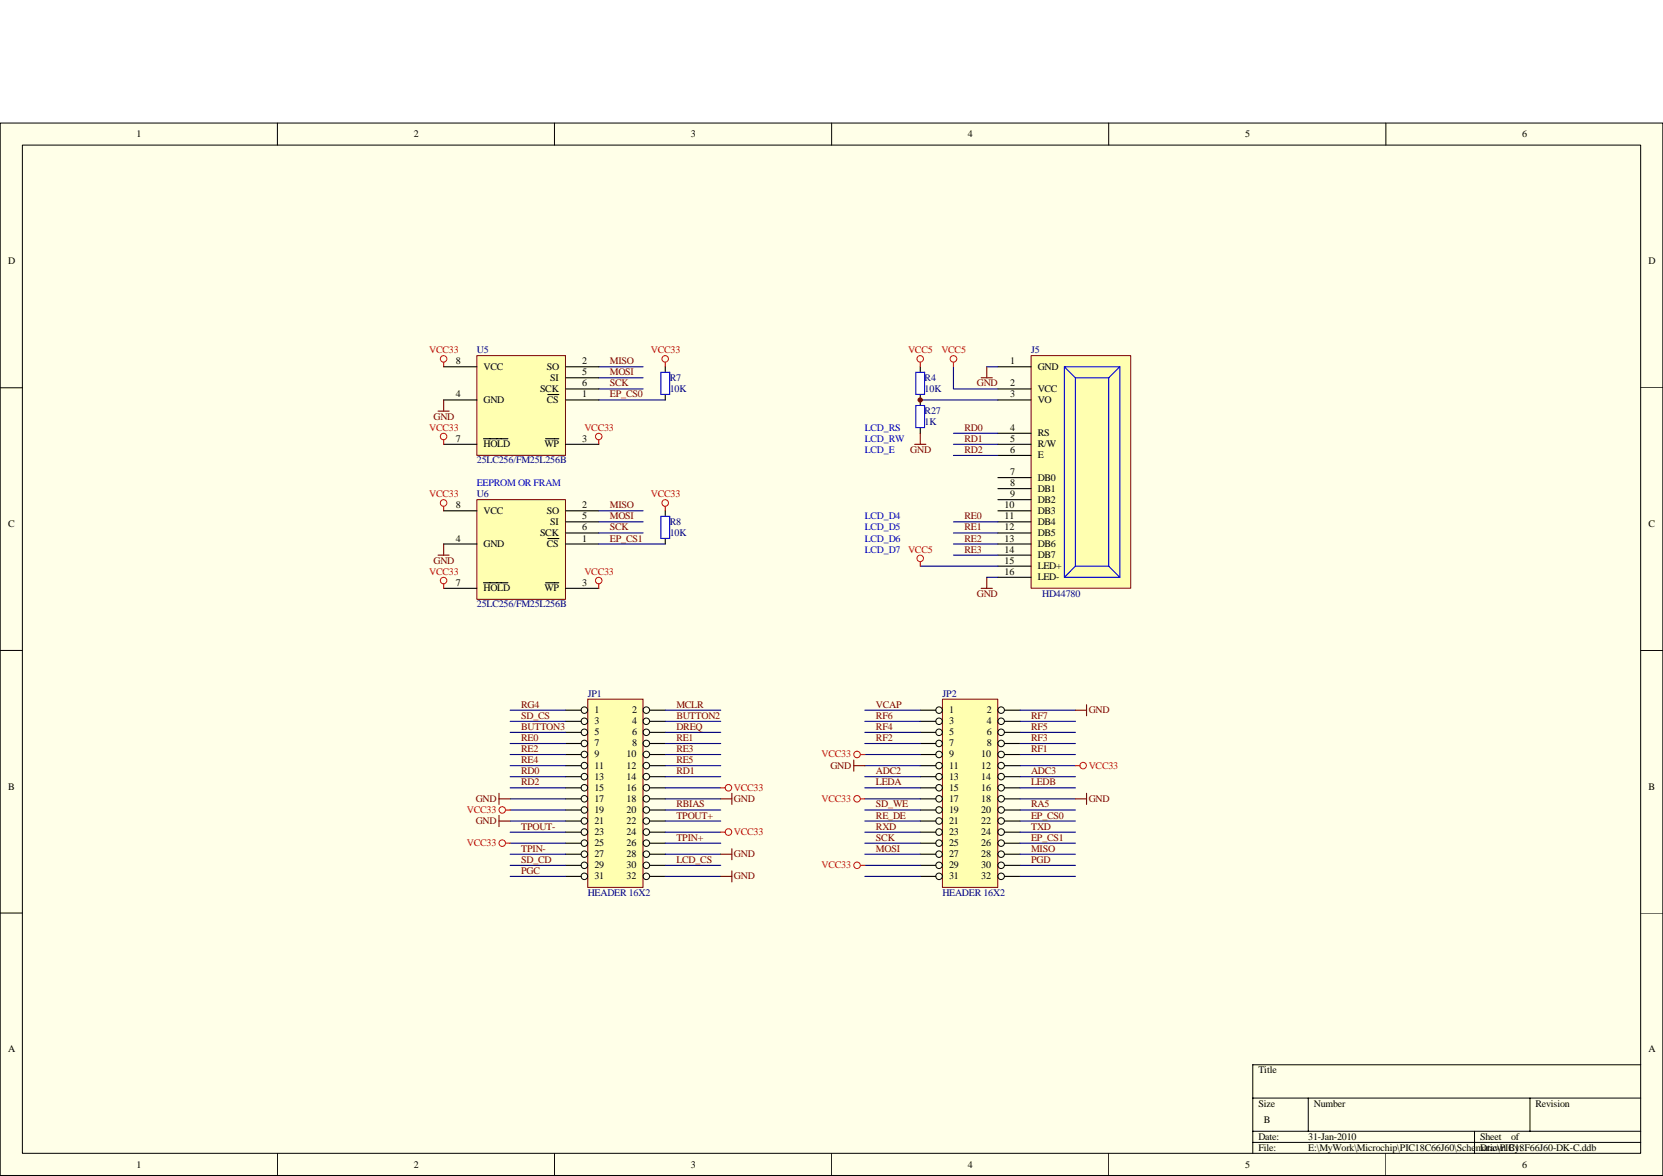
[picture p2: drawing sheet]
<svg xmlns="http://www.w3.org/2000/svg" width="297mm" height="210mm" viewBox="0 0 297 210" stroke-linecap="round" stroke-linejoin="round" font-family="sans-serif">
<path d="M0 22h297v187.9h-297z" fill="#ffffe8"/>
<g fill="none" stroke="#000" stroke-width=".18">
<path d="M0 22h297v187.9h-297zM4 25.9h289v180h-289zM49.5 22v3.9M99 22v3.9M148.5 22v3.9M198 22v3.9M247.5 22v3.9M0 69.2h4M293.1 69.2h3.9M0 116.1h4M293.1 116.1h3.9M0 163h4"/>
<path d="M293.1 163h3.9M223.8 196.1h69.3M233.7 196.1v5.9M273.3 196.1v5.9M293.1 190.1h-69.3v15.9M49.5 206v3.9M99 206v3.9M148.5 206v3.9M198 206v3.9M223.8 202h69.3M223.8 204h69.3M247.5 206v3.9"/>
<path d="M263.4 202v4"/>
</g>
<path d="M107 65.5h7.9M107 67.5h7.9M107 69.4h7.9M107 71.4h11.8" fill="none" stroke="#000080" stroke-width=".2"/>
<g fill="none" stroke="#f00" stroke-width=".18">
<circle cx="79.2" cy="64.1" r=".58"/>
<circle cx="106.9" cy="77.9" r=".58"/>
<circle cx="118.8" cy="64.1" r=".58"/>
</g>
<path d="M79.2 64.7v.8M107 78.5v.8M118.8 64.7v.8" fill="none" stroke="#f00" stroke-width=".2"/>
<path d="M78.2 73.4h2M79.2 71.4v2" fill="none" stroke="#800000" stroke-width=".2"/>
<path d="M118.8 65.5v1M118.8 70.4v1" fill="none" stroke="#000" stroke-width=".2"/>
<path d="M118 66.5v3.9h1.6v-3.9z" fill-rule="evenodd" fill="#fff" stroke="#00f" stroke-width=".2"/>
<path d="M85.2 63.5h15.8v17.8h-15.8z" fill="#ffffb0"/>
<path d="M85.2 63.5h15.8v17.8h-15.8z" fill="none" stroke="#800000" stroke-width=".18"/>
<path d="M79.2 65.5h6M79.2 71.4h6M79.2 79.3h6M86.4 78.3h4.3M97.4 78.3h2.4M97.9 70.4h1.9M101 65.5h6M101 67.5h6M101 69.4h6M101 71.4h6M101 79.3h6" fill="none" stroke="#000" stroke-width=".2"/>
<circle cx="79.2" cy="77.9" r=".58" fill="none" stroke="#f00" stroke-width=".18"/>
<path d="M79.2 78.5v.8" fill="none" stroke="#f00" stroke-width=".2"/>
<path d="M184.2 63.5h17.8v41.5h-17.8z" fill="#ffffb0"/>
<path d="M184.2 63.5h17.8v41.5h-17.8z" fill="none" stroke="#800000" stroke-width=".18"/>
<g fill="none" stroke="#000" stroke-width=".2">
<path d="M164.4 65.5v1M164.4 70.4v1M178.2 65.5h6M178.2 69.4h6M178.2 71.4h6M178.2 77.4h6M178.2 79.3h6M178.2 81.3h6M178.2 85.3h6M178.2 87.2h6M178.2 89.2h6M178.2 91.2h6"/>
<path d="M178.2 93.2h6M178.2 95.2h6M178.2 97.1h6M178.2 99.1h6M178.2 101.1h6M178.2 103.1h6"/>
</g>
<path d="M190.1 65.5h9.9v37.6h-9.9v-37.6l2 2h5.9v33.6h-5.9v-33.6zM200 65.5l-2 2M192.1 101.1l-2 2M198 101.1l2 2" fill="none" stroke="#00f" stroke-width=".2"/>
<path d="M175.3 67.5h1.9M176.3 65.5v2" fill="none" stroke="#800000" stroke-width=".2"/>
<path d="M176.3 65.5h1.9" fill="none" stroke="#000080" stroke-width=".2"/>
<path d="M163.6 66.5v3.9h1.5v-3.9z" fill-rule="evenodd" fill="#fff" stroke="#00f" stroke-width=".2"/>
<path d="M164.4 71.4h13.8M170.3 77.4h7.9M170.3 79.3h7.9M170.3 81.3h7.9M170.3 93.2h7.9M170.3 95.2h7.9M170.3 97.1h7.9M170.3 99.1h7.9" fill="none" stroke="#000080" stroke-width=".2"/>
<path d="M164.4 71.4v1M164.4 76.4v1" fill="none" stroke="#000" stroke-width=".2"/>
<path d="M163.6 72.4v3.9h1.5v-3.9z" fill-rule="evenodd" fill="#fff" stroke="#00f" stroke-width=".2"/>
<path d="M170.3 65.5v3.9h7.9M164.4 101.1h13.8M176.3 103.1h1.9" fill="none" stroke="#000080" stroke-width=".2"/>
<g fill="none" stroke="#f00" stroke-width=".18">
<circle cx="164.4" cy="64.1" r=".58"/>
<circle cx="170.3" cy="64.1" r=".59"/>
<circle cx="79.2" cy="89.8" r=".59"/>
<circle cx="164.4" cy="99.7" r=".58"/>
</g>
<path d="M164.4 64.7v.8M170.3 64.7v.8M79.2 90.4v.8M164.4 100.3v.8" fill="none" stroke="#f00" stroke-width=".2"/>
<path d="M163.4 79.3h2M164.4 77.4v1.9M78.2 99.1h2M79.2 97.1v2M175.3 105.1h1.9M176.3 103.1v2" fill="none" stroke="#800000" stroke-width=".2"/>
<path d="M85.2 89.2h15.8v17.8h-15.8z" fill="#ffffb0"/>
<path d="M85.2 89.2h15.8v17.8h-15.8z" fill="none" stroke="#800000" stroke-width=".18"/>
<g fill="none" stroke="#000" stroke-width=".2">
<path d="M79.2 91.2h6M79.2 97.1h6M97.9 96.2h1.9M101 91.2h6M101 93.2h6M101 95.2h6M101 97.1h6M118.8 91.2v1M118.8 96.2v.9M79.2 105.1h6M86.4 104.1h4.3M97.4 104.1h2.4"/>
<path d="M101 105.1h6"/>
</g>
<g fill="none" stroke="#f00" stroke-width=".18">
<circle cx="118.8" cy="89.8" r=".59"/>
<circle cx="79.2" cy="103.7" r=".58"/>
<circle cx="106.9" cy="103.7" r=".58"/>
</g>
<path d="M118.8 90.4v.8M79.2 104.3v.8M107 104.3v.8" fill="none" stroke="#f00" stroke-width=".2"/>
<path d="M107 91.2h7.9M107 93.2h7.9M107 95.2h7.9M107 97.1h11.8" fill="none" stroke="#000080" stroke-width=".2"/>
<path d="M118 92.2v3.9h1.6v-3.9z" fill-rule="evenodd" fill="#fff" stroke="#00f" stroke-width=".2"/>
<path d="M105 124.9h9.8v33.6h-9.8z" fill="#ffffb0"/>
<path d="M105 124.8h9.8v33.7h-9.8z" fill="none" stroke="#800000" stroke-width=".18"/>
<g fill="none" stroke="#000" stroke-width=".18">
<circle cx="104.4" cy="136.7" r=".58"/>
<circle cx="104.4" cy="132.7" r=".58"/>
<circle cx="104.4" cy="134.7" r=".58"/>
<circle cx="104.4" cy="138.7" r=".58"/>
<circle cx="104.4" cy="128.8" r=".58"/>
<circle cx="104.4" cy="126.8" r=".58"/>
<circle cx="104.4" cy="130.8" r=".58"/>
<circle cx="115.4" cy="136.7" r=".58"/>
<circle cx="115.4" cy="132.7" r=".58"/>
<circle cx="115.4" cy="128.8" r=".58"/>
<circle cx="115.4" cy="134.7" r=".58"/>
<circle cx="115.4" cy="138.7" r=".58"/>
<circle cx="115.4" cy="126.8" r=".58"/>
<circle cx="115.4" cy="130.8" r=".58"/>
<circle cx="104.4" cy="148.6" r=".59"/>
<circle cx="104.4" cy="144.6" r=".58"/>
<circle cx="104.4" cy="140.7" r=".58"/>
<circle cx="104.4" cy="152.5" r=".58"/>
<circle cx="104.4" cy="156.5" r=".58"/>
<circle cx="104.4" cy="150.5" r=".58"/>
<circle cx="104.4" cy="154.5" r=".58"/>
<circle cx="104.4" cy="142.6" r=".58"/>
<circle cx="104.4" cy="146.6" r=".58"/>
<circle cx="115.4" cy="148.6" r=".59"/>
<circle cx="115.4" cy="144.6" r=".58"/>
<circle cx="115.4" cy="140.7" r=".58"/>
<circle cx="115.4" cy="156.5" r=".58"/>
<circle cx="115.4" cy="152.5" r=".58"/>
<circle cx="115.4" cy="154.5" r=".58"/>
<circle cx="115.4" cy="142.6" r=".58"/>
<circle cx="115.4" cy="150.5" r=".58"/>
<circle cx="115.4" cy="146.6" r=".58"/>
</g>
<g fill="none" stroke="#000" stroke-width=".2">
<path d="M101 126.8h2.8M101 128.8h2.8M101 130.8h2.8M101 132.8h2.8M101 134.7h2.8M101 136.7h2.8M101 138.7h2.8M116.1 126.8h2.7M116.1 128.8h2.7M116.1 130.8h2.7M116.1 132.8h2.7M116.1 134.7h2.7"/>
<path d="M116.1 136.7h2.7M116.1 138.7h2.7M101 140.7h2.8M101 142.6h2.8M101 144.6h2.8M101 146.6h2.8M101 148.6h2.8M101 150.6h2.8M101 152.5h2.8M101 154.5h2.8M101 156.5h2.8M116.1 140.7h2.7"/>
<path d="M116.1 142.6h2.7M116.1 144.6h2.7M116.1 146.6h2.7M116.1 148.6h2.7M116.1 150.6h2.7M116.1 152.5h2.7M116.1 154.5h2.7M116.1 156.5h2.7"/>
</g>
<g fill="none" stroke="#000080" stroke-width=".2">
<path d="M91.1 126.8h9.9M91.1 128.8h9.9M91.1 130.8h9.9M91.1 132.8h9.9M91.1 134.7h9.9M91.1 136.7h9.9M91.1 138.7h9.9M118.8 126.8h9.9M118.8 128.8h9.9M118.8 130.8h9.9M118.8 132.8h9.9M118.8 134.7h9.9"/>
<path d="M118.8 136.7h9.9M118.8 138.7h9.9M91.1 140.7h9.9M91.1 142.6h9.9M91.1 144.6h9.9M91.1 146.6h9.9M91.1 148.6h9.9M91.1 150.6h9.9M91.1 152.5h9.9M91.1 154.5h9.9M91.1 156.5h9.9M118.8 140.7h9.9"/>
<path d="M118.8 142.6h9.9M118.8 144.6h9.9M118.8 146.6h9.9M118.8 148.6h9.9M118.8 150.6h9.9M118.8 152.5h9.9M118.8 154.5h9.9M118.8 156.5h9.9"/>
</g>
<path d="M168.4 124.9h9.8v33.6h-9.8z" fill="#ffffb0"/>
<path d="M168.3 124.8h9.9v33.7h-9.9z" fill="none" stroke="#800000" stroke-width=".18"/>
<g fill="none" stroke="#000" stroke-width=".18">
<circle cx="167.7" cy="136.7" r=".58"/>
<circle cx="167.7" cy="132.7" r=".58"/>
<circle cx="167.7" cy="128.8" r=".58"/>
<circle cx="167.7" cy="130.8" r=".58"/>
<circle cx="167.7" cy="134.7" r=".58"/>
<circle cx="167.7" cy="126.8" r=".58"/>
<circle cx="167.7" cy="138.7" r=".58"/>
<circle cx="178.8" cy="136.7" r=".58"/>
<circle cx="178.8" cy="132.7" r=".58"/>
<circle cx="178.8" cy="134.7" r=".58"/>
<circle cx="178.8" cy="138.7" r=".58"/>
<circle cx="178.8" cy="128.8" r=".58"/>
<circle cx="178.8" cy="126.8" r=".58"/>
<circle cx="178.8" cy="130.8" r=".58"/>
<circle cx="167.7" cy="148.6" r=".59"/>
<circle cx="167.7" cy="144.6" r=".58"/>
<circle cx="167.7" cy="140.7" r=".58"/>
<circle cx="167.7" cy="156.5" r=".58"/>
<circle cx="167.7" cy="152.5" r=".58"/>
<circle cx="167.7" cy="154.5" r=".58"/>
<circle cx="167.7" cy="146.6" r=".58"/>
<circle cx="167.7" cy="150.5" r=".58"/>
<circle cx="167.7" cy="142.6" r=".58"/>
<circle cx="178.8" cy="148.6" r=".59"/>
<circle cx="178.8" cy="140.7" r=".58"/>
<circle cx="178.8" cy="144.6" r=".58"/>
<circle cx="178.8" cy="156.5" r=".58"/>
<circle cx="178.8" cy="152.5" r=".58"/>
<circle cx="178.8" cy="154.5" r=".58"/>
<circle cx="178.8" cy="150.5" r=".58"/>
<circle cx="178.8" cy="142.6" r=".58"/>
<circle cx="178.8" cy="146.6" r=".58"/>
</g>
<g fill="none" stroke="#000" stroke-width=".2">
<path d="M164.4 126.8h2.7M164.4 128.8h2.7M164.4 130.8h2.7M164.4 132.8h2.7M164.4 134.7h2.7M164.4 136.7h2.7M164.4 138.7h2.7M179.4 126.8h2.8M179.4 128.8h2.8M179.4 130.8h2.8M179.4 132.8h2.8M179.4 134.7h2.8"/>
<path d="M179.4 136.7h2.8M179.4 138.7h2.8M164.4 140.7h2.7M164.4 142.6h2.7M164.4 144.6h2.7M164.4 146.6h2.7M164.4 148.6h2.7M164.4 150.6h2.7M164.4 152.5h2.7M164.4 154.5h2.7M164.4 156.5h2.7M179.4 140.7h2.8"/>
<path d="M179.4 142.6h2.8M179.4 144.6h2.8M179.4 146.6h2.8M179.4 148.6h2.8M179.4 150.6h2.8M179.4 152.5h2.8M179.4 154.5h2.8M179.4 156.5h2.8"/>
</g>
<g fill="none" stroke="#000080" stroke-width=".2">
<path d="M154.5 126.8h9.9M154.5 128.8h9.9M154.5 130.8h9.9M154.5 132.8h9.9M154.5 134.7h9.9M154.5 136.7h9.9M154.5 138.7h9.9M182.2 126.8h9.9M182.2 128.8h9.9M182.2 130.8h9.9M182.2 132.8h9.9M182.2 134.7h9.9"/>
<path d="M182.2 136.7h9.9M182.2 138.7h9.9M154.5 140.7h9.9M154.5 142.6h9.9M154.5 144.6h9.9M154.5 146.6h9.9M154.5 148.6h9.9M154.5 150.6h9.9M154.5 152.5h9.9M154.5 154.5h9.9M154.5 156.5h9.9M182.2 140.7h9.9"/>
<path d="M182.2 142.6h9.9M182.2 144.6h9.9M182.2 146.6h9.9M182.2 148.6h9.9M182.2 150.6h9.9M182.2 152.5h9.9M182.2 154.5h9.9M182.2 156.5h9.9"/>
</g>
<g fill="none" stroke="#f00" stroke-width=".18">
<circle cx="153.1" cy="134.7" r=".58"/>
<circle cx="193.5" cy="136.7" r=".58"/>
<circle cx="89.7" cy="144.6" r=".58"/>
<circle cx="89.7" cy="150.5" r=".58"/>
<circle cx="130.1" cy="148.6" r=".59"/>
<circle cx="130.1" cy="140.7" r=".58"/>
<circle cx="153.1" cy="142.6" r=".58"/>
<circle cx="153.1" cy="154.5" r=".58"/>
</g>
<path d="M153.7 134.7h.8M192.1 136.7h.8M90.3 144.6h.8M90.3 150.6h.8M128.7 140.7h.8M128.7 148.6h.8M153.7 142.6h.8M153.7 154.5h.8" fill="none" stroke="#f00" stroke-width=".2"/>
<g fill="none" stroke="#800000" stroke-width=".2">
<path d="M152.5 135.7v2M152.5 136.7h2M192.1 126.8h2M194.1 125.8v2M89.1 141.6v2M89.1 145.6v2M89.1 142.6h2M89.1 146.6h2M128.7 142.6h2M128.7 152.5h2M128.7 156.5h2M130.7 141.6v2"/>
<path d="M130.7 151.6v1.9M130.7 155.5v2M192.1 142.6h2M194.1 141.6v2"/>
</g>
<circle cx="164.4" cy="71.4" r=".39" fill="#800000" stroke="#800000" stroke-width=".18"/>
<g font-size="1.8">
<text x="24.4" y="24.5">1</text>
<text x="73.9" y="24.5">2</text>
<text x="123.4" y="24.5">3</text>
<text x="172.9" y="24.5">4</text>
<text x="222.4" y="24.5">5</text>
<text x="271.9" y="24.5">6</text>
<text x="1.4" y="47.2">D</text>
<text x="294.4" y="47.2">D</text>
<text x="81.4" y="65">8</text>
<text x="104" y="65">2</text>
<text x="180.4" y="65">1</text>
<text x="81.4" y="71">4</text>
<text x="86.4" y="66">VCC</text>
<text x="86.4" y="72">GND</text>
<text x="96.5" y="70">SCK</text>
<text x="97.7" y="66">SO</text>
<text x="97.7" y="72">CS</text>
<text x="98.3" y="68">SI</text>
<text x="104" y="71">1</text>
<text x="104" y="69">6</text>
<text x="104" y="67">5</text>
<text x="180.4" y="69">2</text>
<text x="180.4" y="71">3</text>
<text x="185.4" y="66">GND</text>
<text x="185.4" y="70">VCC</text>
<text x="185.4" y="72">VO</text>
<text x="180.4" y="76.9">4</text>
<text x="185.4" y="77.9">RS</text>
<text x="81.4" y="78.9">7</text>
<text x="86.4" y="79.9">HOLD</text>
<text x="97.3" y="79.9">WP</text>
<text x="104" y="78.9">3</text>
<text x="180.4" y="78.9">5</text>
<text x="180.4" y="80.9">6</text>
<text x="185.4" y="79.9">R/W</text>
<text x="185.4" y="81.9">E</text>
<text x="180.4" y="84.8">7</text>
<text x="180.4" y="86.8">8</text>
<text x="180.4" y="88.8">9</text>
<text x="185.4" y="85.8">DB0</text>
<text x="185.4" y="87.8">DB1</text>
<text x="185.4" y="89.8">DB2</text>
<text x="1.4" y="94.1">C</text>
<text x="81.4" y="90.7">8</text>
<text x="86.4" y="91.7">VCC</text>
<text x="96.5" y="95.7">SCK</text>
<text x="97.7" y="91.7">SO</text>
<text x="98.3" y="93.7">SI</text>
<text x="104" y="90.7">2</text>
<text x="104" y="94.7">6</text>
<text x="104" y="92.7">5</text>
<text x="179.4" y="90.7">10</text>
<text x="179.4" y="92.7">11</text>
<text x="179.4" y="94.7">12</text>
<text x="185.4" y="91.7">DB3</text>
<text x="185.4" y="93.7">DB4</text>
<text x="185.4" y="95.7">DB5</text>
<text x="294.4" y="94.1">C</text>
<text x="81.4" y="96.7">4</text>
<text x="86.4" y="97.7">GND</text>
<text x="97.7" y="97.7">CS</text>
<text x="104" y="96.7">1</text>
<text x="179.4" y="96.7">13</text>
<text x="179.4" y="98.7">14</text>
<text x="179.4" y="100.6">15</text>
<text x="185.4" y="97.7">DB6</text>
<text x="185.4" y="99.7">DB7</text>
<text x="185.4" y="101.6">LED+</text>
<text x="81.4" y="104.6">7</text>
<text x="86.4" y="105.6">HOLD</text>
<text x="97.3" y="105.6">WP</text>
<text x="104" y="104.6">3</text>
<text x="179.4" y="102.6">16</text>
<text x="185.4" y="103.6">LED-</text>
<text x="106.2" y="127.4">1</text>
<text x="106.2" y="129.3">3</text>
<text x="106.2" y="131.3">5</text>
<text x="112.9" y="127.4">2</text>
<text x="112.9" y="129.3">4</text>
<text x="112.9" y="131.3">6</text>
<text x="169.5" y="127.4">1</text>
<text x="169.5" y="129.3">3</text>
<text x="169.5" y="131.3">5</text>
<text x="176.3" y="127.4">2</text>
<text x="176.3" y="129.3">4</text>
<text x="176.3" y="131.3">6</text>
<text x="106.2" y="133.3">7</text>
<text x="106.2" y="135.3">9</text>
<text x="106.2" y="137.2">11</text>
<text x="111.9" y="135.3">10</text>
<text x="111.9" y="137.2">12</text>
<text x="112.9" y="133.3">8</text>
<text x="169.5" y="133.3">7</text>
<text x="169.5" y="135.3">9</text>
<text x="169.5" y="137.2">11</text>
<text x="175.3" y="135.3">10</text>
<text x="175.3" y="137.2">12</text>
<text x="176.3" y="133.3">8</text>
<text x="1.4" y="141">B</text>
<text x="106.2" y="139.2">13</text>
<text x="106.2" y="141.2">15</text>
<text x="106.2" y="143.2">17</text>
<text x="111.9" y="139.2">14</text>
<text x="111.9" y="141.2">16</text>
<text x="111.9" y="143.2">18</text>
<text x="169.5" y="139.2">13</text>
<text x="169.5" y="141.2">15</text>
<text x="169.5" y="143.2">17</text>
<text x="175.3" y="139.2">14</text>
<text x="175.3" y="141.2">16</text>
<text x="175.3" y="143.2">18</text>
<text x="294.4" y="141">B</text>
<text x="106.2" y="145.2">19</text>
<text x="106.2" y="147.1">21</text>
<text x="106.2" y="149.1">23</text>
<text x="111.9" y="145.2">20</text>
<text x="111.9" y="147.1">22</text>
<text x="111.9" y="149.1">24</text>
<text x="169.5" y="145.2">19</text>
<text x="169.5" y="147.1">21</text>
<text x="169.5" y="149.1">23</text>
<text x="175.3" y="145.2">20</text>
<text x="175.3" y="147.1">22</text>
<text x="175.3" y="149.1">24</text>
<text x="106.2" y="151.1">25</text>
<text x="106.2" y="153.1">27</text>
<text x="106.2" y="155">29</text>
<text x="111.9" y="151.1">26</text>
<text x="111.9" y="153.1">28</text>
<text x="111.9" y="155">30</text>
<text x="169.5" y="151.1">25</text>
<text x="169.5" y="153.1">27</text>
<text x="169.5" y="155">29</text>
<text x="175.3" y="151.1">26</text>
<text x="175.3" y="153.1">28</text>
<text x="175.3" y="155">30</text>
<text x="106.2" y="157">31</text>
<text x="111.9" y="157">32</text>
<text x="169.5" y="157">31</text>
<text x="175.3" y="157">32</text>
<text x="1.4" y="187.9">A</text>
<text x="224.8" y="191.6">Title</text>
<text x="294.4" y="187.9">A</text>
<text x="224.8" y="197.6">Size</text>
<text x="234.7" y="197.6">Number</text>
<text x="274.3" y="197.6">Revision</text>
<text x="224.8" y="203.5">Date:</text>
<text x="225.8" y="200.6">B</text>
<text x="233.7" y="203.5">31-Jan-2010</text>
<text x="264.4" y="203.5">Sheet</text>
<text x="269.9" y="203.5">of</text>
<text x="24.4" y="208.5">1</text>
<text x="73.9" y="208.5">2</text>
<text x="123.4" y="208.5">3</text>
<text x="172.9" y="208.5">4</text>
<text x="222.4" y="208.5">5</text>
<text x="224.8" y="205.5">File:</text>
<text x="233.7" y="205.5">E:\MyWork\Microchip\PIC18C66J60\Schematic\PIC18F66J60-DK-C.ddb</text>
<text x="264.4" y="205.5">Drawn By:</text>
<text x="271.9" y="208.5">6</text>
</g>
<g font-size="1.8" fill="#f00">
<text x="76.7" y="63.1">VCC33</text>
<text x="116.3" y="63.1">VCC33</text>
<text x="162.2" y="63.1">VCC5</text>
<text x="168.1" y="63.1">VCC5</text>
<text x="76.7" y="76.9">VCC33</text>
<text x="104.4" y="76.9">VCC33</text>
<text x="76.7" y="88.8">VCC33</text>
<text x="116.3" y="88.8">VCC33</text>
<text x="162.2" y="98.7">VCC5</text>
<text x="76.7" y="102.6">VCC33</text>
<text x="104.4" y="102.6">VCC33</text>
<text x="146.7" y="135.3">VCC33</text>
<text x="194.5" y="137.2">VCC33</text>
<text x="131.1" y="141.2">VCC33</text>
<text x="146.7" y="143.2">VCC33</text>
<text x="83.4" y="145.2">VCC33</text>
<text x="131.1" y="149.1">VCC33</text>
<text x="83.4" y="151.1">VCC33</text>
<text x="146.7" y="155">VCC33</text>
</g>
<g font-size="1.8" fill="#000080">
<text x="85.2" y="63.1">U5</text>
<text x="184.2" y="63.1">J5</text>
<text x="119.6" y="68">R7</text>
<text x="119.6" y="70">10K</text>
<text x="165.2" y="68">R4</text>
<text x="165.2" y="70">10K</text>
<text x="165.2" y="73.9">R27</text>
<text x="165.2" y="75.9">1K</text>
<text x="85.2" y="82.6">25LC256/FM25L256B</text>
<text x="85.2" y="88.8">U6</text>
<text x="119.6" y="93.7">R8</text>
<text x="119.6" y="95.7">10K</text>
<text x="186.2" y="106.6">HD44780</text>
<text x="85.2" y="108.4">25LC256/FM25L256B</text>
<text x="105" y="124.4">JP1</text>
<text x="168.3" y="124.4">JP2</text>
<text x="105" y="160">HEADER 16X2</text>
<text x="168.3" y="160">HEADER 16X2</text>
</g>
<g font-size="1.8" fill="#800000">
<text x="108.9" y="65">MISO</text>
<text x="108.9" y="67">MOSI</text>
<text x="108.9" y="69">SCK</text>
<text x="108.9" y="71">EP_CS0</text>
<text x="174.5" y="69">GND</text>
<text x="77.4" y="74.9">GND</text>
<text x="172.3" y="76.9">RD0</text>
<text x="162.6" y="80.9">GND</text>
<text x="172.3" y="78.9">RD1</text>
<text x="172.3" y="80.9">RD2</text>
<text x="108.9" y="92.7">MOSI</text>
<text x="108.9" y="90.7">MISO</text>
<text x="108.9" y="94.7">SCK</text>
<text x="172.3" y="92.7">RE0</text>
<text x="172.3" y="94.7">RE1</text>
<text x="77.4" y="100.6">GND</text>
<text x="108.9" y="96.7">EP_CS1</text>
<text x="172.3" y="96.7">RE2</text>
<text x="172.3" y="98.7">RE3</text>
<text x="174.5" y="106.6">GND</text>
<text x="93.1" y="126.4">RG4</text>
<text x="93.1" y="128.3">SD_CS</text>
<text x="93.1" y="130.3">BUTTON3</text>
<text x="120.8" y="126.4">MCLR</text>
<text x="120.8" y="128.3">BUTTON2</text>
<text x="120.8" y="130.3">DREQ</text>
<text x="156.5" y="126.4">VCAP</text>
<text x="156.5" y="128.3">RF6</text>
<text x="156.5" y="130.3">RF4</text>
<text x="184.2" y="128.3">RF7</text>
<text x="184.2" y="130.3">RF5</text>
<text x="194.5" y="127.4">GND</text>
<text x="93.1" y="132.3">RE0</text>
<text x="93.1" y="134.3">RE2</text>
<text x="93.1" y="136.2">RE4</text>
<text x="120.8" y="132.3">RE1</text>
<text x="120.8" y="134.3">RE3</text>
<text x="120.8" y="136.2">RE5</text>
<text x="148.3" y="137.2">GND</text>
<text x="156.5" y="132.3">RF2</text>
<text x="184.2" y="132.3">RF3</text>
<text x="184.2" y="134.3">RF1</text>
<text x="85" y="143.2">GND</text>
<text x="93.1" y="138.2">RD0</text>
<text x="93.1" y="140.2">RD2</text>
<text x="120.8" y="138.2">RD1</text>
<text x="131.1" y="143.2">GND</text>
<text x="156.5" y="138.2">ADC2</text>
<text x="156.5" y="140.2">LEDA</text>
<text x="184.2" y="138.2">ADC3</text>
<text x="184.2" y="140.2">LEDB</text>
<text x="194.5" y="143.2">GND</text>
<text x="85" y="147.1">GND</text>
<text x="93.1" y="148.1">TPOUT-</text>
<text x="120.8" y="144.2">RBIAS</text>
<text x="120.8" y="146.2">TPOUT+</text>
<text x="156.5" y="144.2">SD_WE</text>
<text x="156.5" y="146.2">RE_DE</text>
<text x="156.5" y="148.1">RXD</text>
<text x="184.2" y="148.1">TXD</text>
<text x="184.2" y="144.2">RA5</text>
<text x="184.2" y="146.2">EP_CS0</text>
<text x="93.1" y="152.1">TPIN-</text>
<text x="93.1" y="154.1">SD_CD</text>
<text x="120.8" y="154.1">LCD_CS</text>
<text x="120.8" y="150.1">TPIN+</text>
<text x="131.1" y="153.1">GND</text>
<text x="156.5" y="150.1">SCK</text>
<text x="156.5" y="152.1">MOSI</text>
<text x="184.2" y="150.1">EP_CS1</text>
<text x="184.2" y="152.1">MISO</text>
<text x="184.2" y="154.1">PGD</text>
<text x="93.1" y="156">PGC</text>
<text x="131.1" y="157">GND</text>
</g>
<g font-size="1.8" fill="#00f">
<text x="154.5" y="76.9">LCD_RS</text>
<text x="154.5" y="78.9">LCD_RW</text>
<text x="154.5" y="80.9">LCD_E</text>
<text x="85.2" y="86.8">EEPROM OR FRAM</text>
<text x="154.5" y="92.7">LCD_D4</text>
<text x="154.5" y="94.7">LCD_D5</text>
<text x="154.5" y="96.7">LCD_D6</text>
<text x="154.5" y="98.7">LCD_D7</text>
</g>
</svg>
